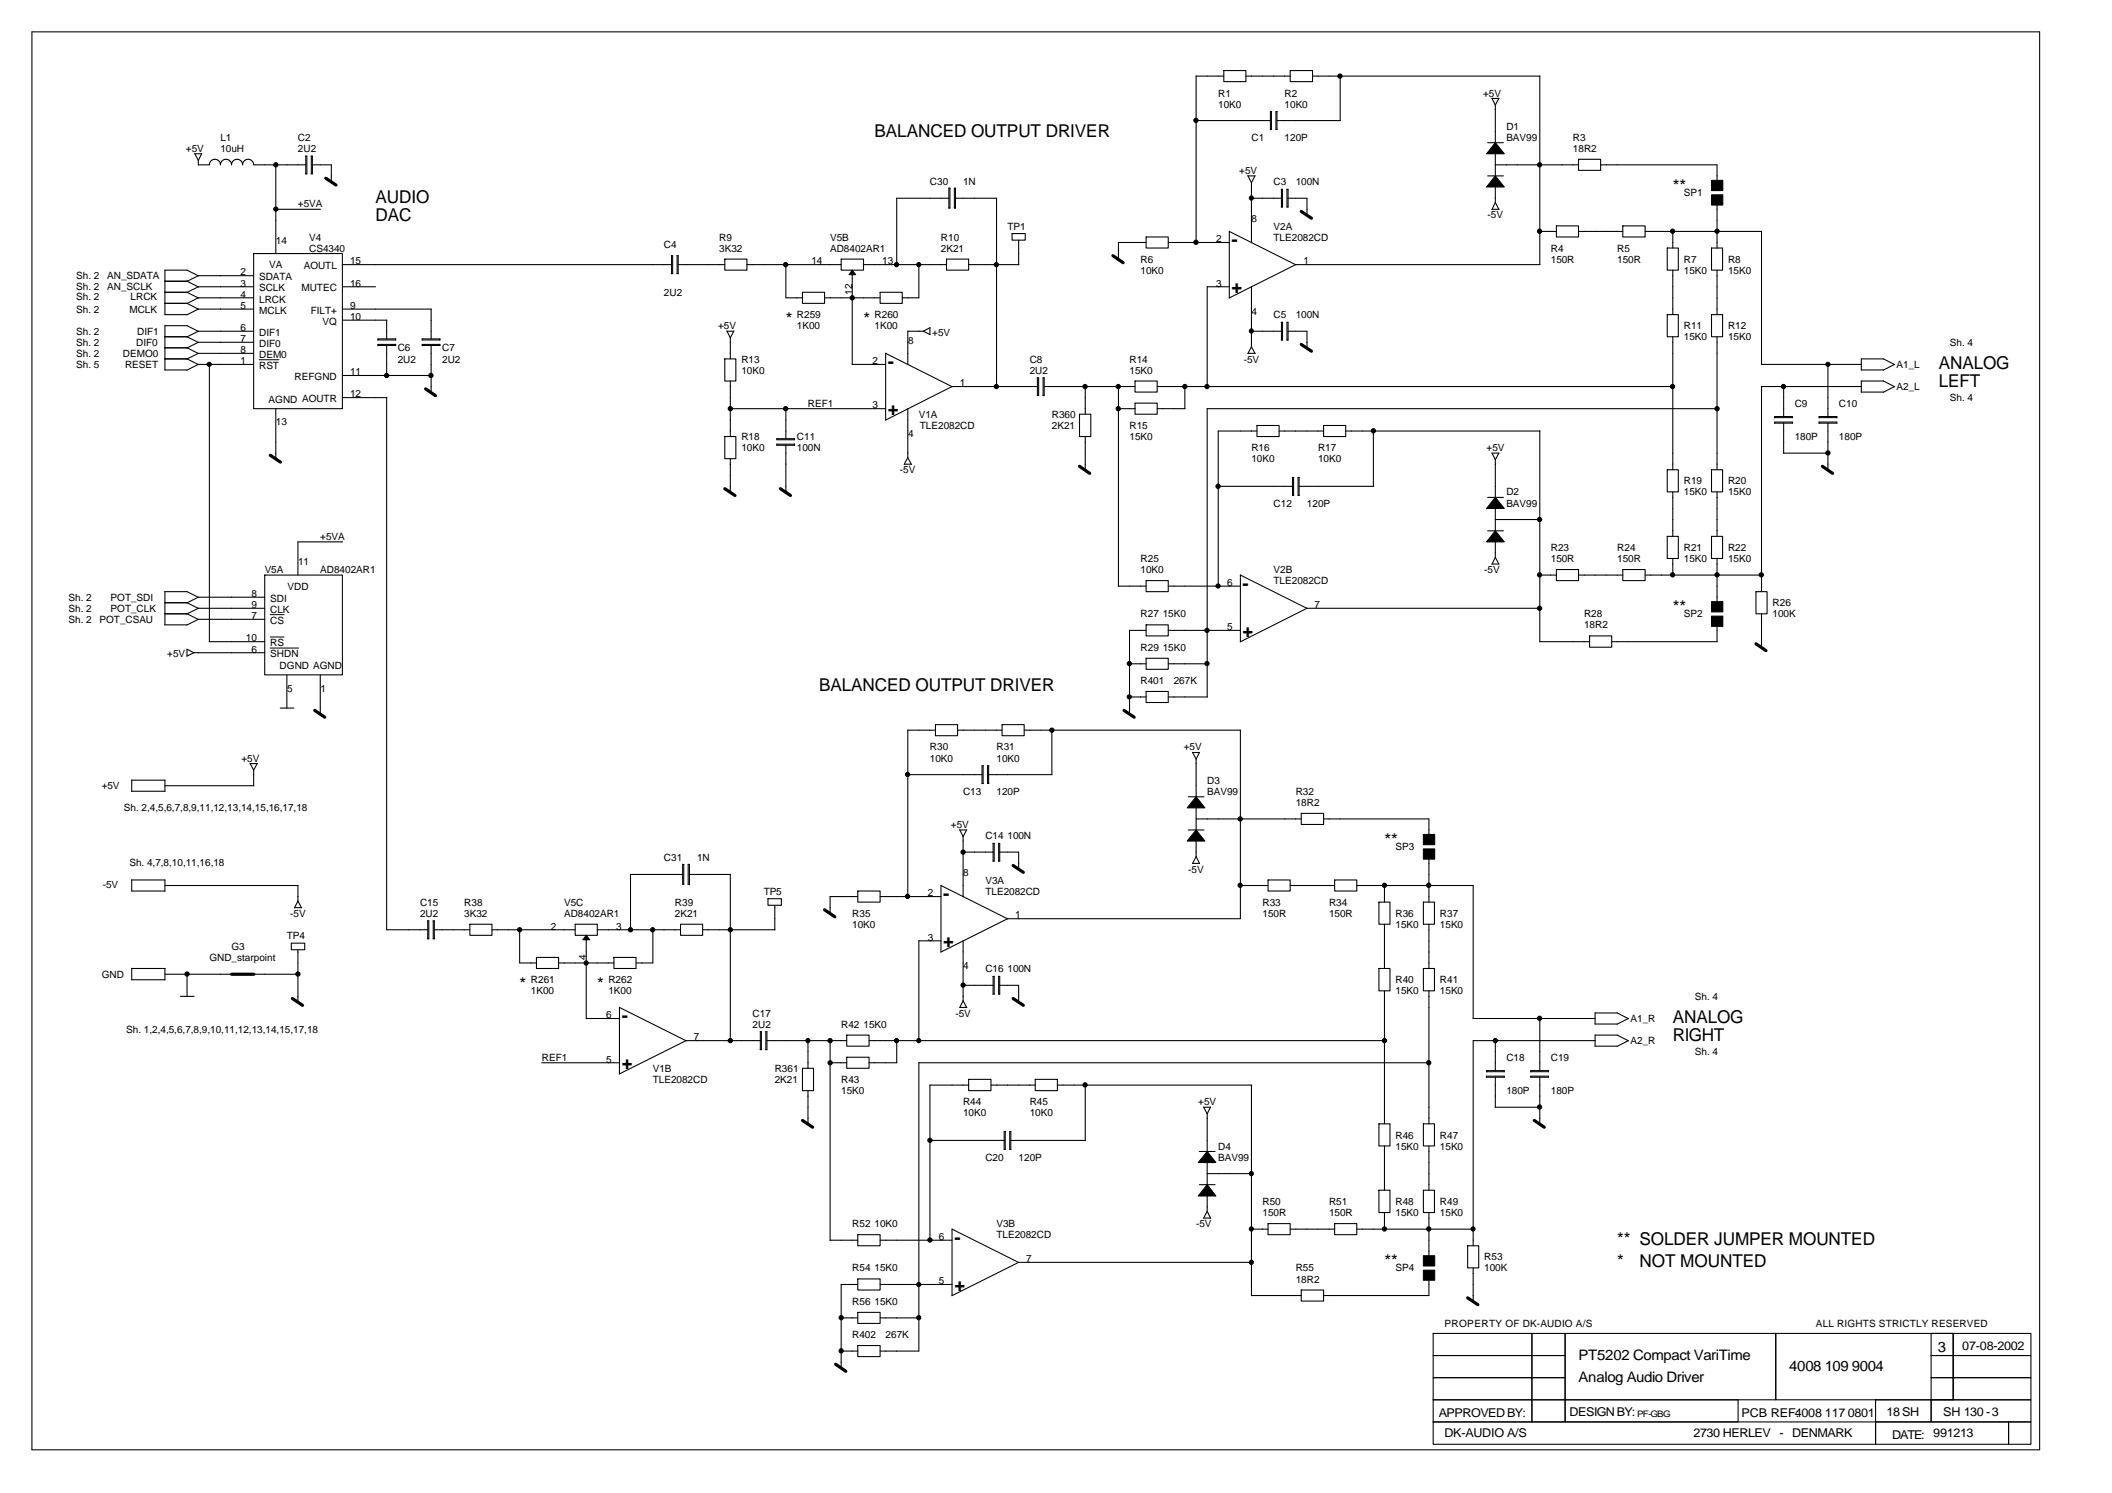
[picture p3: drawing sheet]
<svg xmlns="http://www.w3.org/2000/svg" width="420mm" height="297mm" viewBox="0 0 420 297" stroke-linecap="round" stroke-linejoin="round" font-family="sans-serif">
<g fill="none" stroke="#000" stroke-width=".21">
<path d="M6.3 6.3h399.5v282.1h-399.5zM237.9 15.1h5.6M238 15.1v33.1M243.5 14h4.4v2.2h-4.4zM247.9 15.1h8.8M256.7 14h4.4v2.2h-4.4zM261.1 15.1h45.3M266.6 15.1v8.9M296.8 19.6h1.4M296.8 19.5l.7 1.4M298.2 19.5l-.7 1.4M306.3 15.1v37.5"/>
<path d="M38.7 30.6h1.4M38.7 30.6l.8 1.3M39.5 32.8h2.2a1.1 1.1 0 0 1 1.1-1.1 1.1 1.1 0 0 1 1.1 1.1 1.1 1.1 0 0 1 1.1-1.1 1.1 1.1 0 0 1 1.1 1.1 1.1 1.1 0 0 1 1.1-1.1 1.1 1.1 0 0 1 1.1 1.1 1.1 1.1 0 0 1 1.1-1.1 1.1 1.1 0 0 1 1.1 1.1h10.4M39.5 31.9v.9M40.1 30.6l-.6 1.3M54.9 32.8v17.6M60.8 31.1h.2v3.5M60.8 34.6h.2M60.8 31.1v3.5M61.9 31.1h.2v3.5M61.9 34.6h.2M61.9 31.1v3.5"/>
<path d="M62.1 32.8h3.8v3.1M178.4 39.4h10.4M178.4 39.4v13.3M188.8 37.4v4h.2M188.8 37.5h.2M189 37.5v3.9M189.9 37.5h.2M189.9 37.4v4M190 39.4h8.3M190.1 37.5v3.9M198.2 39.4v37.5M237.9 24h14.9"/>
<path d="M248.2 35h1.4M248.2 35l.8 1.4M248.9 39.4h6.1M249 36.4v11.9M249.7 35l-.7 1.4M252.7 25.7h.3M252.9 22.2v3.6M253 22.2h-.3v3.6M253.8 25.7h.3M254 24h12.7M254 22.2v3.6M254.1 22.2h-.3v3.6"/>
<path d="M254.9 37.7h.2v3.5M254.9 37.7v3.5M256 37.7h.2v3.5M256 37.7v3.5M256.2 39.4h3.8v3.1M296 35h3.1M296 28.4h3.1M297.5 20.9v7.5M297.5 30.6v4.4M297.5 37.2v3.1M297.5 32.8h16.5M314 31.7h4.4v2.2h-4.4z"/>
<path d="M318.4 32.8h23.2v3.1M32.8 56h4.5M32.8 58.2h4.5M32.8 53.7h4.5M32.8 53.7v8.9M37.2 53.7l2.3 1.2M37.2 58.2l2.3 1.1M37.2 56l2.3 1.1M50.5 50.4h17.6v30.9h-17.6zM50.5 59.3h-11l-2.3 1.1M50.5 54.8h-11l-2.3 1.2M50.5 57.1h-11l-2.3 1.1"/>
<path d="M54.9 41.6h8.9M68.1 52.6h65.5M68.1 57.1h6.6M133.6 50.9h.2v3.6M133.6 54.4h.2M133.6 50.9v3.6M134.7 54.4h.2M134.7 54.5v-3.6h.2v3.6M134.9 52.6h9.3M144.2 51.5h4.4v2.2h-4.4zM148.6 52.6h18.7M156.3 52.6v6.7h3.3"/>
<path d="M159.6 58.2h4.4v2.2h-4.4zM164 59.3h11.1M167.3 51.5h4.5v2.2h-4.5zM169.5 54.6v17.9M171.7 52.6h16.6M175.1 58.2h4.4v2.2h-4.4zM182.8 52.6v6.7h-3.3M188.3 51.5h4.4v2.2h-4.4zM189.8 41.4h.3M201.3 46.5h2.7v1.3h-2.7zM202.6 47.8v4.9l-9.9-.1M222.5 48.2h5.5"/>
<path d="M222.5 48.2v3.2M228 47.1h4.4v2.2h-4.4zM232.4 48.2h12.2M240.2 57v19.9M240.2 57.1h4.4M244.6 46l13.2 6.7M244.6 46v13.3M249 57v12M254.9 41.2h.2M256 41.2h.2M296.8 41.6h1.4M297.5 40.3l-.7 1.4"/>
<path d="M297.5 40.3l.7 1.4M306.3 46h3.3M306.4 52.6h-48.6l-13.3 6.7M309.6 44.9h4.4v2.2h-4.4zM314 46h8.8M322.8 44.9h4.5v2.2h-4.5zM327.3 46h23.1M331.7 49.3h2.2v4.4h-2.2zM332.8 46v3.3M332.8 53.7v8.9M340.5 49.3h2.2v4.4h-2.2zM341.6 40.7v8.6"/>
<path d="M341.6 53.7v8.9M350.4 46v26.5M32.8 60.4h4.5M32.8 62.6h4.4M32.8 67h4.5M32.8 69.2h4.5M32.8 71.4h4.5M32.8 73.6h4.4M32.8 64.8v8.8M32.8 64.8h4.5M37.2 60.4l2.3 1.1M37.2 64.8l2.3 1.1"/>
<path d="M37.2 67l2.3 1.1M37.2 69.2l2.3 1.1M37.2 71.4l2.3 1.1M39.4 65.9h11.1M39.4 70.3h11.1M39.5 65.9l-2.3 1.1M39.5 70.3l-2.3 1.1M41.7 72.5v55.2M50.5 61.5h-11l-2.3 1.1M50.5 68.1h-11l-2.3 1.1M50.5 72.5h-11l-2.3 1.1M68.1 61.5h17.7"/>
<path d="M68.1 79.1h8.9M68.1 63.7h8.9l-.1 3.8M68.1 74.7h17.7M75.2 67.6h3.5M75.2 68.7h3.5M76.9 68.7v6M76.9 79.1v105.9M78.7 67.4v.3M78.7 68.5v.3M78.7 67.4h-3.5v.3M78.7 68.5h-3.5v.3M84 67.6h3.5"/>
<path d="M84 68.7h3.5M85.8 61.5v6M85.8 68.7v9.1M87.5 67.4v.3M87.5 68.5v.3M87.5 68.5h-3.5v.3M87.5 67.4h-3.5v.3M144.2 71.4h2.2v4.4h-2.2zM144.6 65.9h1.4M144.6 65.9l.7 1.3M145.3 67.2v4.2M145.3 75.8v11.1"/>
<path d="M146 65.9l-.7 1.3M169.5 72.5h6.7M176.2 70.3l13.2 6.6M176.2 70.3v13.3M180.6 65.9h3.1M180.6 65.9v6.6M183.7 65.9l1.3 .7M185 65.2v1.3M185 65.2l-1.3 .7M206.3 75.2h.3v3.5M206.3 78.7h.3M206.4 75.2v3.5"/>
<path d="M206.4 76.9h-17l-13.3 6.7M207.5 75.2h.2v3.5M207.5 78.7h.2M207.5 75.2v3.5M207.7 76.9h18.1M215.9 76.9v5.5M222.5 76.9v39.8M225.8 75.8h4.4v2.2h-4.4zM230.2 76.9h102.6M235.7 76.9v4.4M248.9 65.9h6.1M249 69l.7 1.3h-1.4"/>
<path d="M249 69l-.8 1.3M254.9 64.1h.2v3.6M254.9 67.6h.2M254.9 64.1v3.6M256 64.1h.2v3.6M256 67.6h.2M256 64.1v3.6M256.2 65.9h3.8v3.1M331.7 62.6h2.2v4.4h-2.2zM332.8 67v26.5M340.5 62.6h2.2v4.4h-2.2zM341.6 67v26.5"/>
<path d="M350.4 76.9h19.9M350.4 72.5h19.9M350.4 76.9v40.8M354.8 76.9v6M363.6 72.5v10.4M370.2 73.6h4.5M370.2 78h4.5M370.3 71.4h4.4M370.3 75.8h4.4M370.3 71.4v2.2M370.3 75.8v2.2M374.7 75.8l2.2 1.1"/>
<path d="M374.7 71.4l2.2 1.1M376.9 76.9l-2.3 1.1M376.9 72.5l-2.3 1.1M54.9 81.3v9.8M144.2 86.9h2.2v4.4h-2.2zM145.3 91.3v6.4M145.3 81.3h30.9M154.5 87.3h3.6M154.5 88.4h3.6M154.6 87.2v.3M154.6 88.3v.3M156.3 81.3v6"/>
<path d="M156.3 88.5v9.2M158.1 87.2v.3h-3.6M158.1 88.3v.3h-3.6M179.9 92.4h1.4M180.6 81.3v9.7M180.6 91l-.7 1.4M180.6 91l.7 1.4M214.8 82.4h2.2v4.5h-2.2zM215.9 86.9v6.4M222.5 81.3h3.3M225.8 80.2h4.4v2.2h-4.4zM230.2 81.3h5.6"/>
<path d="M240.2 81.3v57.4M240.2 81.3h101.4M242.3 96.8h14.9M242.3 85.8h7.8M242.4 85.8v30.9M250.1 84.7h4.4v2.2h-4.4zM254.5 85.8h8.8M257.1 98.5h.3M257.3 95v3.6M257.4 95h-.3v3.6M258.2 98.5h.3M258.4 95v3.6"/>
<path d="M258.5 95h-.3v3.6M263.3 84.7h4.4v2.2h-4.4zM267.7 85.8h38.7M273.2 85.7l.1 11.1h-14.9M296 99h3.1M296.8 90.1l.7 1.4M296.8 90.2h1.4M297.5 91.5v7.5M298.2 90.1l-.7 1.4M306.3 85.7v42M331.7 93.5h2.2v4.4h-2.2zM332.8 97.9v8.8"/>
<path d="M340.5 93.5h2.2v4.4h-2.2zM341.6 97.9v8.8M353 82.9h3.6v.2h-3.6M353 84.2h3.6M353 84h3.6v.2M353.1 82.9v.2M353.1 84v.2M354.8 90.2h8.9M354.8 84.1v6.1M361.9 82.9h3.5v.2h-3.5M361.9 84.2h3.5M361.9 84h3.5v.2"/>
<path d="M361.9 82.9v.2M361.9 84v.2M363.6 84.1v9.2M32.8 119.9h4.5M32.8 117.7v6.6M32.8 117.7h4.5M37.2 119.9l2.3 1.2M37.2 117.7l2.3 1.2M52.7 114.4h15.4v19.9h-15.4zM52.7 118.8h-13.2l-2.3 1.2M68.2 107.8h-8.9v6.6M222.5 116.6h5.5"/>
<path d="M228 115.5h4.4v2.2h-4.4zM232.4 116.6h14.4M296 105.6h3.1M296.8 112.2h1.4M297.5 101.1v4.5M297.5 107.8v3.1M297.5 110.9l-.7 1.4M297.5 110.9l.7 1.4M297.5 103.4h8.9M306.3 114.4h3.3M309.6 113.3h4.4v2.2h-4.4zM314 114.4h8.8"/>
<path d="M322.8 113.3h4.5v2.2h-4.5zM327.3 114.4h23.1M331.7 106.7h2.2v4.4h-2.2zM332.8 111.1v3.3M340.5 106.7h2.2v4.4h-2.2zM341.6 111.1v8.6M349.3 117.7h2.2v4.4h-2.2zM32.8 122.1h4.5M32.8 124.3h4.4M37.2 129.1l1.4 .8M37.2 129.2v1.3M37.2 122.1l2.3 1.2"/>
<path d="M38.6 129.9h14.1M38.6 129.9l-1.4 .6M39.4 121h13.3M39.5 121l-2.3 1.2M41.6 127.7h11.1M52.7 123.2h-13.2l-2.3 1.2M57.1 134.3v6.6M63.7 134.3v7.5M224.7 138.7h3.3M224.7 132.1h3.3M228 137.6h4.4v2.2h-4.4zM228 131h4.4v2.2h-4.4z"/>
<path d="M228 124.3h4.4v2.2h-4.4zM228 125.4h-3.3v16.4M232.4 138.7h7.8M232.4 125.4h14.4M232.4 132.1h7.8M260.1 121.1l-13.3-6.7v13.3M306.3 127.7h9.9M306.4 121h-46.4l-13.3 6.7M316.2 126.5h4.4v2.3h-4.4zM320.6 127.7h21M341.6 124.5v3.2M350.4 122.1v6.5"/>
<path d="M26.2 157.4h6.6M26.2 155.2h6.7M26.2 155.2v2.2M32.8 155.2v2.3M49.7 151.9h1.4M49.7 151.9l.8 1.3M50.5 153.2v3.1h-17.7M51.2 151.9l-.7 1.3M55.8 140.9h2.7M180.6 145.3h5.5M180.6 154.1h14.8M180.6 145.2v33.2"/>
<path d="M186.1 144.2h4.4v2.2h-4.4zM190.5 145.3h8.8M195.4 155.9h.2M195.6 152.3v3.6M195.6 152.3h-.2v3.6M196.5 155.9v-3.6h.2v3.6M196.5 155.9h.2M196.6 154.1h12.7M199.3 144.2h4.5v2.2h-4.5zM203.8 145.3h43v37.5h-46.4l-13.2 6.6M209.3 145.2v8.9M236.4 158.5h3.1"/>
<path d="M238 151v7.5M238.6 149.7h-1.4l.8 1.3M238.6 149.7l-.6 1.3M26.2 177.3h6.6M26.2 175v2.3M26.2 175.1h6.7M32.8 176.2h26.5M32.8 175.1v2.2M59.3 176.2v3.1M59.3 179.3l-.7 1.3M59.3 179.3l.7 1.3M125.4 174h10.4"/>
<path d="M125.4 174v11M135.8 175.9h.2M135.8 171.9v4M135.8 172h.3M136 172v4M136.9 175.9h.3M136.9 172h.3M136.9 171.9v4M137.1 174h8.2M137.2 172v4M145.3 174v33.1M152.8 178.8h2.6v1.3h-2.6z"/>
<path d="M170.6 177.3h4.5v2.2h-4.5zM170.6 178.4h-5.5v3.1M175.1 178.4h12.1M187.2 176.2l13.3 6.6M187.2 176.1v13.3M190.9 165.1h1.4M190.9 165.1l.7 1.3M191.6 166.4v12M191.6 169.5h6M192.3 165.1l-.7 1.3M197.5 171.3h.3M197.6 171.4l-.1-3.6h.3v3.6"/>
<path d="M198.6 167.8h.3v3.6M198.6 171.3h.3M198.7 167.8v3.6M198.8 169.5h3.8v3.2M236.4 165.1h3.1M237.3 171.8h1.3M238 160.7v4.4M238 167.3v3.1M238 170.4l-.8 1.4M238 170.4l.6 1.4M238 162.9h20.9M246.7 176.2h5.6"/>
<path d="M252.3 175.1h4.4v2.2h-4.4zM256.7 176.2h8.8M258.9 161.8h4.4v2.2h-4.4zM263.3 162.9h21v3.1M265.5 175.1h4.4v2.2h-4.4zM269.9 176.2h23.2M274.3 179.5h2.2v4.4h-2.2zM275.4 176.2v3.3M283.2 179.5h2.2v4.4h-2.2zM284.3 170.8v8.7M293.1 176.1v26.5M26.2 194.9h6.6"/>
<path d="M26.2 192.6v2.3M26.2 192.7h6.7M32.8 193.8h13.3M32.8 192.7v2.3M35.9 198.2h2.7M37.2 193.8v4.5M50.5 193.8h8.8M58 187.6h2.6v1.4h-2.6zM58.6 180.6h1.4M59.3 189v10.2M76.9 185h8.2M85 183.2h.3v3.6"/>
<path d="M85 186.8h.3M85.1 183.2v3.6M86.1 183.2h.3v3.6M86.1 186.8h.3M86.2 183.2v3.6M86.4 185h7.1M93.5 183.9h4.4v2.2h-4.4zM97.9 185h16.5M103.4 184.9v6.7h3.3M106.7 190.5h4.4v2.2h-4.4zM111.1 191.6h11M114.4 183.9h4.4v2.2h-4.4z"/>
<path d="M116.6 186.9v15.8M118.8 185h16.6M122.1 190.5h4.4v2.2h-4.4zM129.9 184.9v6.7h-3.4M135.4 183.9h4.4v2.2h-4.4zM139.8 185h14.4M154.1 180.1v4.9M182.8 187.2h4.4M182.8 187.1v19.9M191.6 196h6M191.6 187.1v12M191.6 199.1l-.7 1.4"/>
<path d="M191.6 199.1l.7 1.4M197.5 197.8h.3M197.6 197.8l-.1-3.5h.3v3.5M198.6 194.3h.3v3.5M198.6 197.8h.3M198.7 194.3v3.5M198.8 196h3.8v3.2M274.3 192.7h2.2v4.4h-2.2zM275.4 183.9v8.8M275.4 197.1v26.5M283.2 192.7h2.2v4.4h-2.2zM284.3 183.9v8.8"/>
<path d="M284.3 197.1v26.5M107.8 211.4h15.4M116.6 202.6h6.6M123.2 200.4l13.3 6.7M123.2 200.4v13.2M151.2 205.3h.3v3.6l-.3-.1M151.3 205.3v3.6M151.3 207h-14.8l-13.3 6.7M152.3 205.3h.3v3.6l-.3-.1zM152.5 207h15.9M159.6 212.5h2.2v4.5h-2.2zM160.7 207v5.5"/>
<path d="M160.7 217v6.4M165.1 207v39.8M165.1 211.4h3.3M168.4 210.3h4.5v2.2h-4.5zM168.4 205.9h4.5v2.2h-4.5zM172.9 211.4h5.5M172.9 207h102.6M178.4 207v4.4M185 215.9h7.7M185 215.9v30.9M191 200.4h1.3M192.7 214.7h4.4v2.3h-4.4z"/>
<path d="M197.1 215.9h8.9M206 214.7h4.4v2.3h-4.4zM210.4 215.9h38.6M215.9 215.8v11.1M249 215.9v41.9h9.9M284.3 211.4h-101.5v57.4h-7.7M293 202.6h24.3M295.7 213.2h3.6M295.7 214.3h3.6M295.7 213.3v-.3h3.6v.3M295.7 214.4v-.3h3.6v.3M297.5 207v6"/>
<path d="M297.5 214.3v6M304.5 213.2h3.6M304.5 214.3h3.6M304.5 213.3v-.3h3.6v.3M304.5 214.4v-.3h3.6v.3M306.3 202.6v10.4M306.3 214.3v9.1M317.3 201.5h4.5M317.3 201.5v2.2h4.4M317.3 205.9v2.2h4.4M317.3 205.9h4.5M317.4 207h-24.3v40.8"/>
<path d="M321.7 201.5l2.3 1.2M321.7 205.9l2.3 1.2M323.9 202.6l-2.2 1.2M323.9 207l-2.2 1.2M185 226.9h14.8M199.8 228.7h.2M200 225.1v3.6M200 225.1h-.2v3.6M200.9 228.7h.2M201 226.9h14.9M201.1 225.1v3.6M201.1 225.1h-.2v3.6"/>
<path d="M238.6 235.7h3.1M238.6 229.1h3.1M239.4 220.2l.8 1.4M239.5 220.3h1.3M240.2 221.6v7.5M240.2 231.3v4.4M240.2 237.9v3.1M240.2 233.5h8.8M240.8 220.2l-.6 1.4M274.3 223.6h2.2v4.4h-2.2zM274.3 236.8h2.2v4.4h-2.2zM275.4 228v8.8"/>
<path d="M283.2 223.6h2.2v4.4h-2.2zM283.2 236.8h2.2v4.4h-2.2zM284.3 228v8.8M297.4 220.3h8.9M165.1 246.7h5.5M170.6 245.6h4.5v2.2h-4.5zM170.6 254.5h4.5v2.2h-4.5zM170.6 255.6h-3.3v16.3M175.1 246.7h14.3M175.1 255.6h14.3M189.4 244.5l13.3 6.7M189.4 244.5v13.3"/>
<path d="M239.5 242.3h1.3M240.2 241l-.8 1.4M240.2 241l.6 1.4M249 244.5h3.3M249 251.1h-46.4l-13.2 6.7M252.3 243.4h4.4v2.2h-4.4zM256.7 244.5h8.8M258.9 256.7h4.4v2.2h-4.4zM265.5 243.4h4.4v2.2h-4.4zM269.9 244.5h23.2M275.4 241.2v3.3M284.3 241.2v8.6"/>
<path d="M284.3 254.6v3.2h-21M292 247.8h2.2v4.5h-2.2zM293.1 252.3v6.4M167.3 262.2h3.3M167.3 268.8h3.3M170.6 261.1h4.5v2.2h-4.5zM170.6 267.7h4.5v2.2h-4.5zM175.1 262.2h7.7M285.1 265.3h19.7v4.4h-19.7zM285.1 269.7h19.7v4.4h-19.7zM285.1 274.1h19.7v4.4h-19.7zM285.1 278.5h19.7v4.4h-19.7z"/>
<path d="M304.8 265.3h6.6v4.4h-6.6zM304.8 269.7h6.6v4.4h-6.6zM304.8 274.1h6.6v4.4h-6.6zM304.8 278.5h6.6v4.4h-6.6zM311.4 265.3h41.9v13.2h-41.9zM311.4 278.5h34.4v4.4h-34.4zM353.3 265.3h35.3v13.2h-35.3zM373.1 278.5h11.1v4.4h-11.1zM384.2 265.3h4.4v4.4h-4.4zM384.2 269.7h4.4v4.4h-4.4zM384.2 274.1h4.4v4.4h-4.4zM384.2 278.5h19.8v4.4h-19.8z"/>
<path d="M388.6 265.3h15.4v4.4h-15.4zM388.6 269.7h15.4v4.4h-15.4zM388.6 274.1h15.4v4.4h-15.4zM285.1 282.9h88v4.4h-88zM373.1 282.9h26.5v4.4h-26.5zM399.6 282.9h4.4v4.4h-4.4z"/>
</g>
<g fill="none" stroke="#000" stroke-width=".63">
<path d="M64.8 35.5l2 1.3M221.4 50.9l2 1.4M258.9 42.1l2 1.3M84.7 77.4l2 1.3M258.9 68.5l2 1.4M53.8 90.6l2 1.3M144.2 97.2l2 1.4M155.2 97.2l2.1 1.4M214.8 92.8l2 1.4M362.5 92.8l2.1 1.4M349.3 128.1l2 1.3M62.6 141.3l2 1.4"/>
<path d="M223.6 141.3l2 1.4M201.5 172.2l2.1 1.4M46.1 193.8h4.4M58.2 198.7l2 1.3M164 181l2.1 1.4M201.5 198.7l2.1 1.3M159.6 222.9l2.1 1.4M305.2 222.9l2 1.4M292 258.2l2 1.4M166.2 271.4l2.1 1.4"/>
</g>
<g fill="#000" stroke="#000" stroke-width=".21">
<path d="M297.5 28.4l1.8 2.2h-3.6z" fill-rule="evenodd"/>
<path d="M297.5 35l1.8 2.2h-3.6z" fill-rule="evenodd"/>
<path d="M169.5 53.7l.7 .9h-1.3z" fill-rule="evenodd"/>
<path d="M297.5 99l1.8 2.2h-3.6z" fill-rule="evenodd"/>
<path d="M297.5 105.6l1.8 2.2h-3.6z" fill-rule="evenodd"/>
<path d="M238 158.5l1.7 2.2h-3.5z" fill-rule="evenodd"/>
<path d="M238 165.1l1.7 2.2h-3.5z" fill-rule="evenodd"/>
<path d="M116.6 186.1l.7 .9h-1.3z" fill-rule="evenodd"/>
<path d="M240.2 229.1l1.7 2.2h-3.5z" fill-rule="evenodd"/>
<path d="M240.2 235.7l1.7 2.2h-3.5z" fill-rule="evenodd"/>
</g>
<g fill="#000" stroke="#000" stroke-width=".21">
<path d="M340.5 35.9h2.2v2h-2.2zM340.5 38.8h2.2v2h-2.2zM340.5 122.6h2.2v2h-2.2zM340.5 119.7h2.2v2h-2.2zM283.2 168.9h2.2v2h-2.2zM283.2 166h2.2v2h-2.2zM283.2 252.7h2.2v2h-2.2zM283.2 249.8h2.2v2.1h-2.2z"/>
<circle cx="266.6" cy="15.1" r=".42"/>
<circle cx="54.9" cy="32.8" r=".42"/>
<circle cx="237.9" cy="23.9" r=".42"/>
<circle cx="248.9" cy="39.4" r=".41"/>
<circle cx="306.3" cy="32.8" r=".42"/>
<circle cx="54.9" cy="41.6" r=".42"/>
<circle cx="156.3" cy="52.6" r=".42"/>
<circle cx="169.5" cy="59.3" r=".42"/>
<circle cx="178.4" cy="52.6" r=".42"/>
<circle cx="182.8" cy="52.6" r=".41"/>
<circle cx="198.2" cy="52.6" r=".42"/>
<circle cx="237.9" cy="48.2" r=".42"/>
<circle cx="306.3" cy="46" r=".42"/>
<circle cx="332.7" cy="46" r=".42"/>
<circle cx="341.6" cy="46" r=".42"/>
<circle cx="41.6" cy="72.5" r=".41"/>
<circle cx="76.9" cy="74.7" r=".42"/>
<circle cx="85.7" cy="74.7" r=".42"/>
<circle cx="198.2" cy="76.9" r=".42"/>
<circle cx="215.9" cy="76.9" r=".42"/>
<circle cx="222.5" cy="76.9" r=".42"/>
<circle cx="235.7" cy="76.9" r=".42"/>
<circle cx="240.1" cy="76.9" r=".42"/>
<circle cx="248.9" cy="65.9" r=".41"/>
<circle cx="332.7" cy="76.9" r=".42"/>
<circle cx="354.8" cy="76.9" r=".42"/>
<circle cx="363.7" cy="72.5" r=".41"/>
<circle cx="145.3" cy="81.3" r=".42"/>
<circle cx="156.3" cy="81.3" r=".42"/>
<circle cx="222.5" cy="81.3" r=".42"/>
<circle cx="242.3" cy="96.8" r=".42"/>
<circle cx="273.2" cy="85.7" r=".42"/>
<circle cx="341.6" cy="81.3" r=".42"/>
<circle cx="363.6" cy="90.1" r=".42"/>
<circle cx="242.3" cy="116.6" r=".41"/>
<circle cx="306.3" cy="114.4" r=".42"/>
<circle cx="306.3" cy="103.4" r=".42"/>
<circle cx="332.7" cy="114.4" r=".42"/>
<circle cx="341.6" cy="114.4" r=".42"/>
<circle cx="350.4" cy="114.4" r=".42"/>
<circle cx="224.7" cy="132" r=".42"/>
<circle cx="224.7" cy="138.6" r=".41"/>
<circle cx="240.1" cy="125.4" r=".42"/>
<circle cx="240.1" cy="132" r=".42"/>
<circle cx="306.3" cy="121" r=".42"/>
<circle cx="180.6" cy="154.1" r=".42"/>
<circle cx="209.3" cy="145.3" r=".42"/>
<circle cx="180.6" cy="178.3" r=".42"/>
<circle cx="191.6" cy="169.5" r=".42"/>
<circle cx="246.7" cy="176.1" r=".42"/>
<circle cx="246.7" cy="162.9" r=".42"/>
<circle cx="275.4" cy="176.1" r=".42"/>
<circle cx="284.2" cy="176.1" r=".42"/>
<circle cx="37.2" cy="193.8" r=".42"/>
<circle cx="59.3" cy="193.8" r=".42"/>
<circle cx="103.4" cy="185" r=".42"/>
<circle cx="116.6" cy="191.6" r=".41"/>
<circle cx="125.4" cy="185" r=".42"/>
<circle cx="129.8" cy="185" r=".42"/>
<circle cx="145.3" cy="185" r=".42"/>
<circle cx="191.6" cy="196" r=".42"/>
<circle cx="145.3" cy="207" r=".42"/>
<circle cx="160.7" cy="207" r=".41"/>
<circle cx="165.1" cy="207" r=".42"/>
<circle cx="165.1" cy="211.4" r=".42"/>
<circle cx="178.4" cy="207" r=".42"/>
<circle cx="182.8" cy="207" r=".41"/>
<circle cx="215.9" cy="215.8" r=".42"/>
<circle cx="275.4" cy="207" r=".42"/>
<circle cx="284.2" cy="211.4" r=".42"/>
<circle cx="297.5" cy="207" r=".42"/>
<circle cx="306.3" cy="202.6" r=".42"/>
<circle cx="185" cy="226.9" r=".41"/>
<circle cx="248.9" cy="233.5" r=".41"/>
<circle cx="306.3" cy="220.2" r=".42"/>
<circle cx="182.8" cy="255.6" r=".41"/>
<circle cx="185" cy="246.7" r=".42"/>
<circle cx="248.9" cy="244.5" r=".41"/>
<circle cx="248.9" cy="251.1" r=".41"/>
<circle cx="275.4" cy="244.5" r=".42"/>
<circle cx="284.2" cy="244.5" r=".42"/>
<circle cx="293" cy="244.5" r=".41"/>
<circle cx="167.3" cy="268.8" r=".42"/>
<circle cx="167.3" cy="262.2" r=".42"/>
<circle cx="182.8" cy="262.2" r=".41"/>
</g>
<path d="M51.6 71.6h3.9M53.8 128.9h5.6M53.8 126.7h2.7M53.8 122.3h2.7" fill="none" stroke="#000" stroke-width=".2"/>
<g font-size="3.8">
<text x="245" y="49">-</text>
<text x="245" y="58.3">+</text>
<text x="176.6" y="73.3">-</text>
<text x="176.6" y="82.5">+</text>
<text x="247.2" y="117.4">-</text>
<text x="247.2" y="126.6">+</text>
<text x="187.7" y="179.1">-</text>
<text x="187.7" y="188.4">+</text>
<text x="123.7" y="203.4">-</text>
<text x="123.7" y="212.7">+</text>
<text x="189.9" y="247.5">-</text>
<text x="189.9" y="256.8">+</text>
</g>
<g font-size="3.5">
<text x="174" y="27.2">BALANCED OUTPUT DRIVER</text>
<text x="74.7" y="40.4">AUDIO</text>
<text x="332.8" y="38.2">**</text>
<text x="74.7" y="44">DAC</text>
<text x="156.3" y="64.7">*</text>
<text x="171.8" y="64.7">*</text>
<text x="385.7" y="73.5">ANALOG</text>
<text x="385.7" y="77">LEFT</text>
<text x="332.8" y="122">**</text>
<text x="162.9" y="137.4">BALANCED OUTPUT DRIVER</text>
<text x="275.4" y="168.3">**</text>
<text x="103.4" y="197">*</text>
<text x="118.8" y="197">*</text>
<text x="332.8" y="203.6">ANALOG</text>
<text x="332.8" y="207.2">RIGHT</text>
<text x="321.7" y="247.7">** SOLDER JUMPER MOUNTED</text>
<text x="275.4" y="252.1">**</text>
<text x="321.7" y="252.1">*</text>
<text x="326.2" y="252.1">NOT MOUNTED</text>
</g>
<g font-size="2.9">
<text x="385.5" y="269">3</text>
<text x="314" y="270.5">PT5202 Compact VariTime</text>
<text x="314" y="274.9">Analog Audio Driver</text>
<text x="355.9" y="272.7">4008 109 9004</text>
</g>
<g font-size="2.4">
<text x="390.4" y="268.6">07-08-2002</text>
<text x="312.3" y="281.8">DESIGN BY:</text>
<text x="375.3" y="281.8">18SH</text>
<text x="386.6" y="281.8">SH 130 -3</text>
<text x="286.2" y="282">APPROVED BY:</text>
<text x="287.4" y="286">DK-AUDIO A/S</text>
<text x="336.9" y="286">2730 HERLEV - DENMARK</text>
<text x="346.5" y="282">PCB REF:4008 117 0801</text>
<text x="376.4" y="286.2">DATE: 991213</text>
</g>
<g font-size="2">
<text x="242.4" y="19.2">R1</text>
<text x="242.4" y="21.4">10K0</text>
<text x="255.6" y="19.2">R2</text>
<text x="255.6" y="21.4">10K0</text>
<text x="295.1" y="19.2">+5V</text>
<text x="43.9" y="28">L1</text>
<text x="59.3" y="28">C2</text>
<text x="249" y="28">C1</text>
<text x="255.6" y="28">120P</text>
<text x="299.7" y="25.8">D1</text>
<text x="299.7" y="28">BAV99</text>
<text x="312.9" y="28">R3</text>
<text x="37" y="30.2">+5V</text>
<text x="43.9" y="30.2">10uH</text>
<text x="59.3" y="30.2">2U2</text>
<text x="246.5" y="34.6">+5V</text>
<text x="312.9" y="30.2">18R2</text>
<text x="59.3" y="41.3">+5VA</text>
<text x="185" y="36.8">C30</text>
<text x="191.6" y="36.8">1N</text>
<text x="253.4" y="36.8">C3</text>
<text x="257.8" y="36.8">100N</text>
<text x="335" y="39">SP1</text>
<text x="61.5" y="47.9">V4</text>
<text x="143.1" y="47.9">R9</text>
<text x="165.1" y="47.9">V5B</text>
<text x="187.2" y="47.9">R10</text>
<text x="200.4" y="45.7">TP1</text>
<text x="249" y="44.1">8</text>
<text x="253.4" y="45.7">V2A</text>
<text x="253.4" y="47.9">TLE2082CD</text>
<text x="296" y="43.5">-5V</text>
<text x="53.6" y="53.4">VA</text>
<text x="54.9" y="48.5">14</text>
<text x="60.5" y="53.6">AOUTL</text>
<text x="61.5" y="50.1">CS4340</text>
<text x="69.6" y="52.6">15</text>
<text x="132.1" y="49.4">C4</text>
<text x="143.1" y="50.1">3K32</text>
<text x="161.4" y="52.6">14</text>
<text x="165.1" y="50.1">AD8402AR1</text>
<text x="175.5" y="52.6">13</text>
<text x="187.2" y="50.1">2K21</text>
<text x="226.9" y="52.3">R6</text>
<text x="241.9" y="48.2">2</text>
<text x="259.3" y="52.6">1</text>
<text x="308.5" y="50.1">R4</text>
<text x="308.5" y="52.3">150R</text>
<text x="321.7" y="50.1">R5</text>
<text x="321.7" y="52.3">150R</text>
<text x="335" y="52.3">R7</text>
<text x="343.8" y="52.3">R8</text>
<text x="15.2" y="55.6">Sh. 2</text>
<text x="15.2" y="59.8">Sh. 2</text>
<text x="15.2" y="57.8">Sh. 2</text>
<text x="21.3" y="55.6">AN_SDATA</text>
<text x="21.3" y="57.8">AN_SCLK</text>
<text x="26" y="59.8">LRCK</text>
<text x="47.8" y="54.8">2</text>
<text x="47.8" y="57">3</text>
<text x="47.8" y="59.2">4</text>
<text x="51.6" y="55.8">SDATA</text>
<text x="51.6" y="58">SCLK</text>
<text x="60" y="58">MUTEC</text>
<text x="69.6" y="57">16</text>
<text x="132.1" y="58.9">2U2</text>
<text x="169.5" y="58.6" transform="rotate(-90 169.5 58.6)">12</text>
<text x="226.9" y="54.5">10K0</text>
<text x="241.9" y="57">3</text>
<text x="335" y="54.5">15K0</text>
<text x="343.8" y="54.5">15K0</text>
<text x="15.2" y="62.2">Sh. 2</text>
<text x="25.7" y="62.2">MCLK</text>
<text x="47.8" y="61.5">5</text>
<text x="47.8" y="65.9">6</text>
<text x="51.6" y="60.2">LRCK</text>
<text x="51.6" y="62.4">MCLK</text>
<text x="61.8" y="62.4">FILT+</text>
<text x="64.2" y="64.6">VQ</text>
<text x="69.6" y="61.5">9</text>
<text x="69.6" y="63.7">10</text>
<text x="142.9" y="65.5">+5V</text>
<text x="158.5" y="63.3">R259</text>
<text x="158.5" y="65.5">1K00</text>
<text x="174" y="63.3">R260</text>
<text x="174" y="65.5">1K00</text>
<text x="249" y="62.6">4</text>
<text x="253.4" y="63.3">C5</text>
<text x="257.8" y="63.3">100N</text>
<text x="335" y="65.5">R11</text>
<text x="343.8" y="65.5">R12</text>
<text x="15.2" y="71">Sh. 2</text>
<text x="15.2" y="66.6">Sh. 2</text>
<text x="15.2" y="68.8">Sh. 2</text>
<text x="24.4" y="71">DEMO0</text>
<text x="27.1" y="68.8">DIF0</text>
<text x="27.3" y="66.6">DIF1</text>
<text x="47.8" y="68.1">7</text>
<text x="47.8" y="70.3">8</text>
<text x="51.6" y="66.8">DIF1</text>
<text x="51.6" y="69">DIF0</text>
<text x="51.6" y="71.2">DEM0</text>
<text x="79.1" y="69.9">C6</text>
<text x="88" y="69.9">C7</text>
<text x="180.6" y="68.4">8</text>
<text x="185.5" y="66.8">+5V</text>
<text x="335" y="67.7">15K0</text>
<text x="343.8" y="67.7">15K0</text>
<text x="387.9" y="68.8">Sh. 4</text>
<text x="15.2" y="73.2">Sh. 5</text>
<text x="24.9" y="73.2">RESET</text>
<text x="47.8" y="72.5">1</text>
<text x="51.6" y="73.4">RST</text>
<text x="58.6" y="75.6">REFGND</text>
<text x="69.6" y="74.7">11</text>
<text x="79.1" y="72.1">2U2</text>
<text x="88" y="72.1">2U2</text>
<text x="147.5" y="72.1">R13</text>
<text x="147.5" y="74.3">10K0</text>
<text x="173.6" y="72.5">2</text>
<text x="190.9" y="76.9">1</text>
<text x="204.9" y="72.1">C8</text>
<text x="204.9" y="74.3">2U2</text>
<text x="224.7" y="72.1">R14</text>
<text x="224.7" y="74.3">15K0</text>
<text x="247.4" y="72.1">-5V</text>
<text x="377.3" y="77.6">A2_L</text>
<text x="377.3" y="73.2">A1_L</text>
<text x="53.4" y="80.2">AGND AOUTR</text>
<text x="69.6" y="79.1">12</text>
<text x="160.7" y="80.9">REF1</text>
<text x="173.6" y="81.3">3</text>
<text x="182.8" y="83.1">V1A</text>
<text x="209.3" y="83.1">R360</text>
<text x="357" y="80.9">C9</text>
<text x="365.8" y="80.9">C10</text>
<text x="387.9" y="79.8">Sh. 4</text>
<text x="54.9" y="84.7">13</text>
<text x="147.5" y="87.6">R18</text>
<text x="147.5" y="89.8">10K0</text>
<text x="158.5" y="87.6">C11</text>
<text x="158.5" y="89.8">100N</text>
<text x="180.6" y="86.9">4</text>
<text x="183" y="85.4">TLE2082CD</text>
<text x="209.3" y="85.4">2K21</text>
<text x="224.7" y="85.4">R15</text>
<text x="224.7" y="87.6">15K0</text>
<text x="249" y="89.8">R16</text>
<text x="262.2" y="89.8">R17</text>
<text x="295.7" y="89.8">+5V</text>
<text x="357" y="87.6">180P</text>
<text x="365.8" y="87.6">180P</text>
<text x="179" y="94.2">-5V</text>
<text x="249" y="92">10K0</text>
<text x="262.2" y="92">10K0</text>
<text x="253.4" y="100.8">C12</text>
<text x="260" y="100.8">120P</text>
<text x="299.7" y="98.6">D2</text>
<text x="299.7" y="100.8">BAV99</text>
<text x="335" y="96.4">R19</text>
<text x="335" y="98.6">15K0</text>
<text x="343.8" y="96.4">R20</text>
<text x="343.8" y="98.6">15K0</text>
<text x="63.7" y="107.4">+5VA</text>
<text x="59.3" y="112.5">11</text>
<text x="226.9" y="111.8">R25</text>
<text x="308.5" y="109.6">R23</text>
<text x="308.5" y="111.8">150R</text>
<text x="321.7" y="109.6">R24</text>
<text x="321.7" y="111.8">150R</text>
<text x="335" y="109.6">R21</text>
<text x="335" y="111.8">15K0</text>
<text x="343.8" y="109.6">R22</text>
<text x="343.8" y="111.8">15K0</text>
<text x="13.6" y="119.5">Sh. 2</text>
<text x="22" y="119.5">POT_SDI</text>
<text x="50" y="118.8">8</text>
<text x="52.7" y="114">V5A</text>
<text x="53.8" y="119.7">SDI</text>
<text x="57.2" y="117.3">VDD</text>
<text x="63.7" y="114">AD8402AR1</text>
<text x="226.9" y="114">10K0</text>
<text x="244.1" y="116.6">6</text>
<text x="253.4" y="114">V2B</text>
<text x="253.4" y="116.2">TLE2082CD</text>
<text x="295.3" y="114">-5V</text>
<text x="13.6" y="123.9">Sh. 2</text>
<text x="13.6" y="121.7">Sh. 2</text>
<text x="19.8" y="123.9">POT_CSAU</text>
<text x="22" y="121.7">POT_CLK</text>
<text x="50" y="121">9</text>
<text x="50" y="123.2">7</text>
<text x="53.8" y="121.9">CLK</text>
<text x="53.8" y="124.1">CS</text>
<text x="226.9" y="122.8">R27</text>
<text x="231.3" y="122.8">15K0</text>
<text x="244.1" y="125.4">5</text>
<text x="261.5" y="121">7</text>
<text x="315.1" y="122.8">R28</text>
<text x="315.1" y="125">18R2</text>
<text x="335" y="122.8">SP2</text>
<text x="352.6" y="120.6">R26</text>
<text x="352.6" y="122.8">100K</text>
<text x="33.3" y="130.8">+5V</text>
<text x="48.9" y="127.6">10</text>
<text x="50" y="129.8">6</text>
<text x="53.8" y="130.8">SHDN</text>
<text x="53.8" y="128.6">RS</text>
<text x="226.9" y="129.5">R29</text>
<text x="231.3" y="129.5">15K0</text>
<text x="55.6" y="133.2">DGND AGND</text>
<text x="57.1" y="137.6">5</text>
<text x="63.8" y="137.6">1</text>
<text x="226.9" y="136.1">R401</text>
<text x="233.5" y="136.1">267K</text>
<text x="185" y="149.3">R30</text>
<text x="198.2" y="149.3">R31</text>
<text x="235.5" y="149.3">+5V</text>
<text x="48" y="151.5">+5V</text>
<text x="185" y="151.5">10K0</text>
<text x="198.2" y="151.5">10K0</text>
<text x="240.2" y="155.9">D3</text>
<text x="20.2" y="157">+5V</text>
<text x="24.6" y="161.4">Sh. 2,4,5,6,7,8,9,11,12,13,14,15,16,17,18</text>
<text x="191.6" y="158.1">C13</text>
<text x="198.2" y="158.1">120P</text>
<text x="240.2" y="158.1">BAV99</text>
<text x="257.8" y="158.1">R32</text>
<text x="257.8" y="160.3">18R2</text>
<text x="189.2" y="164.7">+5V</text>
<text x="196" y="166.9">C14</text>
<text x="200.4" y="166.9">100N</text>
<text x="25.7" y="172.2">Sh. 4,7,8,10,11,16,18</text>
<text x="132.1" y="171.4">C31</text>
<text x="138.7" y="171.4">1N</text>
<text x="236.4" y="173.6">-5V</text>
<text x="277.6" y="169.1">SP3</text>
<text x="20.4" y="176.6">-5V</text>
<text x="151.9" y="178">TP5</text>
<text x="184.6" y="178.3">2</text>
<text x="191.6" y="174.2">8</text>
<text x="196" y="175.8">V3A</text>
<text x="196" y="178">TLE2082CD</text>
<text x="57.7" y="182.4">-5V</text>
<text x="83.6" y="180.2">C15</text>
<text x="83.6" y="182.4">2U2</text>
<text x="92.4" y="180.2">R38</text>
<text x="92.4" y="182.4">3K32</text>
<text x="109.6" y="184.9">2</text>
<text x="112.2" y="180.2">V5C</text>
<text x="112.2" y="182.4">AD8402AR1</text>
<text x="122.6" y="184.9">3</text>
<text x="134.3" y="180.2">R39</text>
<text x="134.3" y="182.4">2K21</text>
<text x="169.5" y="182.4">R35</text>
<text x="169.5" y="184.6">10K0</text>
<text x="202" y="182.7">1</text>
<text x="251.2" y="180.2">R33</text>
<text x="251.2" y="182.4">150R</text>
<text x="264.4" y="180.2">R34</text>
<text x="264.4" y="182.4">150R</text>
<text x="277.6" y="182.4">R36</text>
<text x="277.6" y="184.6">15K0</text>
<text x="286.5" y="182.4">R37</text>
<text x="286.5" y="184.6">15K0</text>
<text x="41.7" y="191.2">GND_starpoint</text>
<text x="46.1" y="189">G3</text>
<text x="57.1" y="186.8">TP4</text>
<text x="116.6" y="191" transform="rotate(-90 116.6 191)">4</text>
<text x="184.6" y="187.1">3</text>
<text x="20.2" y="194.5">GND</text>
<text x="105.6" y="195.7">R261</text>
<text x="105.6" y="197.9">1K00</text>
<text x="121" y="195.7">R262</text>
<text x="121" y="197.9">1K00</text>
<text x="191.6" y="192.7">4</text>
<text x="196" y="193.4">C16</text>
<text x="200.4" y="193.4">100N</text>
<text x="277.6" y="195.7">R40</text>
<text x="277.6" y="197.9">15K0</text>
<text x="286.5" y="195.7">R41</text>
<text x="286.5" y="197.9">15K0</text>
<text x="120.6" y="202.6">6</text>
<text x="149.7" y="202.3">C17</text>
<text x="190.1" y="202.3">-5V</text>
<text x="324.4" y="203.4">A1_R</text>
<text x="337.2" y="199">Sh. 4</text>
<text x="25.1" y="205.6">Sh. 1,2,4,5,6,7,8,9,10,11,12,13,14,15,17,18</text>
<text x="138" y="207">7</text>
<text x="149.7" y="204.5">2U2</text>
<text x="167.3" y="204.5">R42</text>
<text x="171.8" y="204.5">15K0</text>
<text x="324.4" y="207.8">A2_R</text>
<text x="337.2" y="210">Sh. 4</text>
<text x="107.8" y="211.1">REF1</text>
<text x="120.6" y="211.4">5</text>
<text x="129.9" y="213.3">V1B</text>
<text x="129.9" y="215.5">TLE2082CD</text>
<text x="154.1" y="213.3">R361</text>
<text x="154.1" y="215.5">2K21</text>
<text x="167.3" y="215.5">R43</text>
<text x="299.7" y="211.1">C18</text>
<text x="308.5" y="211.1">C19</text>
<text x="167.3" y="217.7">15K0</text>
<text x="191.6" y="219.9">R44</text>
<text x="204.9" y="219.9">R45</text>
<text x="238.4" y="219.9">+5V</text>
<text x="299.7" y="217.7">180P</text>
<text x="308.5" y="217.7">180P</text>
<text x="191.6" y="222.1">10K0</text>
<text x="204.9" y="222.1">10K0</text>
<text x="277.6" y="226.5">R46</text>
<text x="286.5" y="226.5">R47</text>
<text x="196" y="230.9">C20</text>
<text x="202.6" y="230.9">120P</text>
<text x="242.4" y="228.7">D4</text>
<text x="242.4" y="230.9">BAV99</text>
<text x="277.6" y="228.7">15K0</text>
<text x="286.5" y="228.7">15K0</text>
<text x="251.2" y="239.8">R50</text>
<text x="264.4" y="239.8">R51</text>
<text x="277.6" y="239.8">R48</text>
<text x="286.5" y="239.8">R49</text>
<text x="169.5" y="244.2">R52</text>
<text x="174" y="244.2">10K0</text>
<text x="198.2" y="244.2">V3B</text>
<text x="238" y="244.2">-5V</text>
<text x="251.2" y="242">150R</text>
<text x="264.4" y="242">150R</text>
<text x="277.6" y="242">15K0</text>
<text x="286.5" y="242">15K0</text>
<text x="186.8" y="246.7">6</text>
<text x="198.2" y="246.4">TLE2082CD</text>
<text x="204.2" y="251.1">7</text>
<text x="295.3" y="250.8">R53</text>
<text x="169.5" y="253">R54</text>
<text x="174" y="253">15K0</text>
<text x="186.8" y="255.5">5</text>
<text x="257.8" y="253">R55</text>
<text x="257.8" y="255.2">18R2</text>
<text x="277.6" y="253">SP4</text>
<text x="295.3" y="253">100K</text>
<text x="169.5" y="259.6">R56</text>
<text x="174" y="259.6">15K0</text>
<text x="169.5" y="266.2">R402</text>
<text x="176.2" y="266.2">267K</text>
<text x="287.4" y="264">PROPERTY OF DK-AUDIO A/S</text>
<text x="361.3" y="264">ALL RIGHTS STRICTLY RESERVED</text>
</g>
<text font-size="1.8" x="325.7" y="281.9">PF-GBG</text>
</svg>
